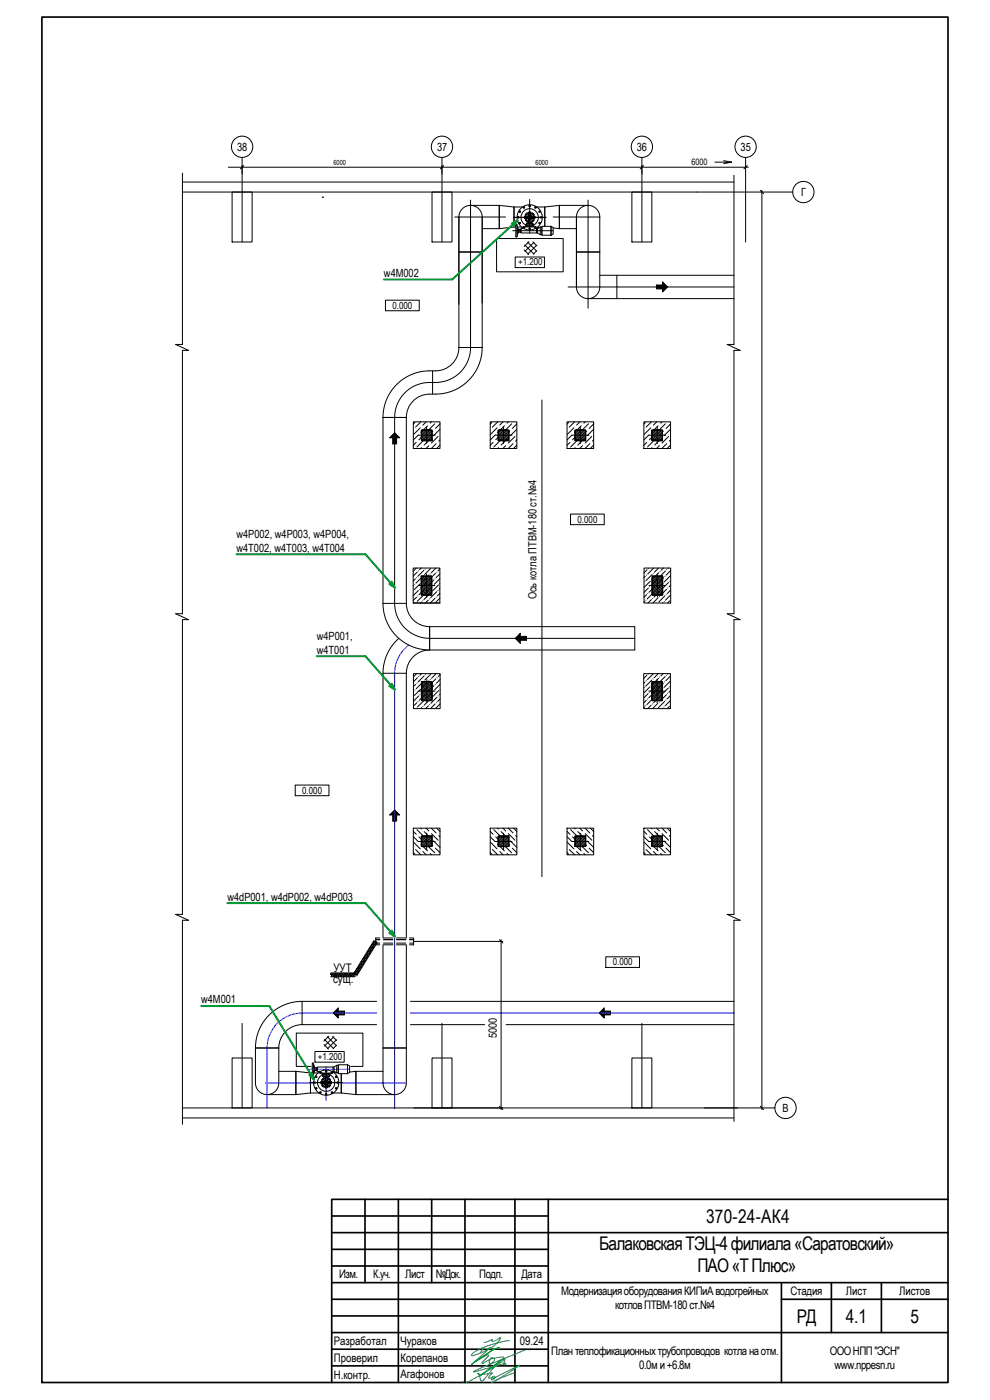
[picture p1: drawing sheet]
<svg xmlns="http://www.w3.org/2000/svg" width="297mm" height="420mm" viewBox="0 0 297 420" stroke-linecap="round" stroke-linejoin="round" font-family="sans-serif">
<g fill="none" stroke="#000" stroke-width=".5">
<path d="M12.6 5.1h271.8v409.8h-271.8zM109.5 359.9v25M119.5 359.9v55M129.5 359.9v25M139.5 359.9v55M154.5 359.9v55M164.5 359.9v55M284.4 359.9h-184.9v55M99.5 364.9h65M99.5 374.9h65M99.5 379.9h65M99.5 369.9h184.9"/>
<path d="M99.5 389.9h65M99.5 399.9h184.9M99.5 394.9h65M99.5 384.9h184.9M234.5 389.9h49.9M234.5 384.9v30M249.4 384.9v15M264.5 384.9v15M99.5 409.9h65M99.5 404.9h65"/>
</g>
<path d="M139 414.6l-.1 .3M147.6 414.9l4.9-2.8 3.4-2.4-5.5 2.8a3.8 3.8 0 0 1-2.6 1 .36 .36 0 0 1 .3-.5 .36 .36 0 0 1 .4 .5 .6 .6 0 0 1-.4 .6 .6 .6 0 0 1-.7-.3l.3-.4-1 .2a1.83 1.83 0 0 1 1-1.5h-.1a7.5 7.5 0 0 1-4.3 .1l.2-.1a1.22 1.22 0 0 1 .6 1.5 .56 .56 0 0 0 .2 .8 .56 .56 0 0 0 .8-.2l1.4-1.7a15.5 15.5 0 0 1 4.8-4.7h.2l.1 .2-3.4 2.3-6.8 4-1.7 .6M152.8 402.4a24.8 24.8 0 0 0-11 3.7l-.3 .7a14.6 14.6 0 0 0 8.4-4.7l.2-.7-2.1 1.2a.32 .32 0 0 1-.4-.2 .32 .32 0 0 1 .1-.4l-1.5 .7-1 .2M154.3 412l-3.8 1.4-3 1.5M157.5 405.2l-13.4 5.4-2.1 1.1 9.7-2.4 .1 .2-.3 .2-.4-.4 .3-.6a.46 .46 0 0 0-.1-.6 .46 .46 0 0 0-.5 0l-7 5 7.4-5.7-.6-.2-3.4 .6a.63 .63 0 0 1 1-.1 .63 .63 0 0 1-.1 1l-1.1 .6-.3-.4 .3-1-2.4 1.3v-.2l2-2.1-.2-.3-3.9 2.1 5.4-3.6 1.9-.6-1.9 .6-6.4 4.4 5.7-5.1-1.2 .4-.9-.3-1.1 1.6" fill="none" stroke="#008080" stroke-width=".3"/>
<g fill="none" stroke="#000" stroke-width=".3">
<path d="M54.7 54.6h165.5M54.7 52v51.4h-2l3.9 1.8h-1.9v79h-2l3.9 1.8h-1.9v88.4h-2l3.9 1.8h-1.9v61.2M68.5 50.2h156M69.6 57.6h6v15h-6zM72.6 47.2v25.4M73.2 49.7l-1.1 1M96.7 59.3l.2-.2 .1 .2M129.6 57.6h6v15h-6zM132.6 47.2v25.4M133.1 49.7l-1 1M158.9 59.9v10.1M189.6 57.6h6v15h-6z"/>
<path d="M192.6 47.2v25.4M193.1 49.7l-1 1M214.5 48.7h5l-2.4 .4M217.1 48.2l2.4 .5M220.2 52.6v50.8h-2l3.9 1.8h-1.9v79h-2l3.9 1.8h-1.9v88.4h-2l3.9 1.8h-1.9v60.4M223.7 47.2v25.4M224.2 49.7l-1 1M228.1 57.1l1 1M228.6 57.1v275.9M237.8 57.6h-183.1M136.4 65.1h15.3M137.7 75.6h7"/>
<path d="M141.2 61.6h8.6v7M141.2 60.1v44.2a10.7 10.7 0 0 1-12.3 10.5 10.5 10.5 0 0 0-10.5 10.5v55.8a10.6 10.6 0 0 0 10.5 10.5h61.6M144.7 68.6h5.1M149 71.6h20v10h-20zM153.8 69.2h12.2M153.9 67.5h.6v.3h-.6zM154 65.2h9.8M154.2 62.1l-4.4-.5v7M154.2 68.1l-4.4 .5M154.2 68.1h.5M154.2 62.1v5.3M154.2 67.9v.2"/>
<path d="M154.2 62.1h2.5M154.5 67.5h.2v.3h-.2zM154.6 77.1h8.8v3.2h-8.8zM154.8 67.3l.3 .2v3.5l-.2 .2-.2-.2zM155.1 68.5l.2 .5-.2 1M155.1 67.7l.5 1.1M155.3 65.1l.2-.1 .2 .3-.2 .1zM155.6 65.2h.1M155.4 68.1h1.3M155.6 68.8h.5v.9h-.5zM155.6 69.7l-.5 1.1M155.9 66.8l.3 .2-.1 .1-.4-.1z"/>
<path d="M155.9 63.3l.3 .2-.1 .2-.4-.2zM156 63.5h.1M156 67h.1M156.1 68.8h.2v1h-.2zM157 62h-.1M157 68.1h.4v.2l-.2 .1zM157 62.1h.4v.3h-.4zM157.3 62.3h.1M157.3 68.2h.1M157.2 68.6h-.9v1.3h5v-1.3M157.3 75l1.3 1.4M157.3 65h.9v.4h-.9z"/>
<path d="M157.4 65.4v.2h.9M157.4 73.5l2.8 2.7M157.7 67.5h2.4v.6h-2.4zM157.8 65.6l-.2 .4 .4 .5 .6-.2M157.9 66.1l.3 .1zM157.9 64.2l.2 .2zM157.9 67.1h2v.4h-2zM158.1 66.1h.1M158.1 64.3h.1M158 64l.6 .2M158 64l-.4 .5 .3 .4M158.3 64.9h-.9v.1"/>
<path d="M158.3 72.7l2.7 2.7M158.6 65.9v.8h.1M158.7 72.5l-1.5 1.5M158.7 61.7h.4v.3h-.4zM158.7 68.5h.4v.2h-.4zM158.7 63.6h.4v.9h-.4zM158.7 63.7h-.1v.9M158.8 65l.4 .2-.2 .2-.3-.2zM159 68.6h.1M159 61.8h.1M158.9 68.1h1.2l.9 .5v1.3M158.9 68.1h-1.2l-.8 .5"/>
<path d="M159.1 66h-.4v.8h.4M159.1 63.7h.2v.9M159.2 64.5l.3 .3M159.3 64.2l.4-.3 .5 .4M159.3 65.9v.8h-.2M159.6 64.9h.8v.1M159.7 65h.8v.4h-.8zM159.7 65.2l-.2 .5M159.7 64.3h.3zM159.7 66l.3 .3zM159.8 67.1v-.3h-.9h-.8v.3M159.9 66.1h.1"/>
<path d="M159.9 64.3h.1M159.9 72.6l1.2 1.2M160 65.6l.2 .5-.5 .5-.4-.3M160.2 64.3l-.2 .6M160.2 72.7l-2.7 2.7M160.4 65.4v.2h-.8M160.5 62.1h.3v.3h-.3zM160.5 68.1h.3v.2l-.2 .1zM160.7 68.2h.1M160.7 62.3h.1M160.8 62h.2M161 73.6l-2.7 2.7"/>
<path d="M161 75.2l-1 1.1M161.1 68.3h.6M161.1 62.1h2.3M161.3 69.9l.8 .5M161.8 63.3l.3 .2-.1 .2-.3-.2zM161.8 66.8l.3 .2-.1 .1-.3-.1zM162 67h.1M162 63.5h.1M162.1 68.1l-.8 .5h-.6M162.1 68.1h.5v2.3h-.5zM162.2 65.1l.2-.1 .1 .3h-.3zM162.4 65.2h.1"/>
<path d="M162.6 67.9h2.7v2.7h-2.7zM163.4 62.1v5.8M165.3 67.9l.7 .4v1.9l-.7 .4zM166 65.1h14M167.8 61.6v7l-1.8-.2M167.8 61.6v7h5.2M167.8 61.6h8.6M167.8 61.6l-4.4 .5M173 75.6h7M174 62.7a3.5 3.5 0 0 1 3.8-.8 3.5 3.5 0 0 1 2.2 3.2v21a3.5 3.5 0 0 1-3.5 3.5 3.5 3.5 0 0 1-3.5-3.5v-21a3.5 3.5 0 0 1 1-2.4zM176.4 60.1v32.4M115.7 90.1h10.1v3.2h-10.1z"/>
<path d="M170.5 86.1h49.7M176.4 89.6h43.8M180 82.6h40.2M185.1 82.6v7M197 85.5h1.8v-.9l1.5 1.5-1.5 1.5v-.9h-1.8zM129.8 111.3v7M137.7 104.3a7 7 0 0 1-7 7 14.2 14.2 0 0 0-15.8 14M137.7 104.3h7h-7M137.7 104.3v-39.2a3.5 3.5 0 0 1 3.5-3.5 3.5 3.5 0 0 1 3.5 3.5v39.2a14.2 14.2 0 0 1-15.8 14 7 7 0 0 0-7 7M114.9 125.3v55.8M114.9 125.3h7M118.4 129.9l1.5 1.5h-.9v1.8h-1.2v-1.8h-.9z"/>
<path d="M121.9 125.3v55.8M124 126.6h8v8h-8zM124.5 126.8l-.5 .5M124.9 132.8l-.9 .8M126.1 128.4l-2 2M126.3 126.6l-1.6 1.6M126.4 129.1h3.2v3.2h-3.2zM126.4 129.6l-.1 .2M126.4 129.1h1l-.9 .1v2.7l.9 .2h-1zM126.5 134.3l-.3 .3M126.7 129.1l-.3 .3M126.8 129.1h2.4z"/>
<path d="M126.8 132.1l2.4 .1zM127.1 132.2l-2 2M127.2 129.1l-.8 .7M127.6 129.1l-1.2 1.2M127.9 126.6l-1 1M128 128.1v5M128.1 129.1l-1.7 1.7M128.3 127.8l-1.3 1.3M128.6 129.1l-2.9 2.9M128.6 129.1h1v3h-1l1-.2v-2.6zM128.6 132.1h.1M128.7 133.8l-.9 .8"/>
<path d="M128.7 132.2l-1.4 1.4M129 129.1l-2.6 2.6M129.5 126.6l-.4 .4M129.5 129.1l-3.1 3.1M129.6 129.4l-2.9 2.9M129.6 129.9l-2.4 2.4M129.6 130.4l-1.9 1.9M129.6 130.8l-1.5 1.5M129.6 131.3l-1 1M129.6 131.8l-.5 .5M129.6 132.2l-.1 .1M129.9 129.4l-.3 .2"/>
<path d="M130.5 127.2l-1.9 1.9M130.6 130.6h-5.1l-1.5 1.4M130.9 133.2l-1.5 1.4M131.4 131l-1.9 2M132 127.2l-1.3 1.4M132 128.8l-1.9 2M132 132l-.3 .4M132 133.6l-.9 1M147.1 126.6h8v8h-8zM147.6 126.8l-.5 .5M148 132.8l-.9 .8M149.1 128.4l-1.9 2"/>
<path d="M149.4 126.6l-1.7 1.6M149.5 129.1h3.2v3.2h-3.2zM149.5 129.1h1l-1 .2v2.6l1 .2h-1zM149.5 129.6l-.1 .2M149.5 134.3l-.2 .3M149.8 129.1l-.3 .3M149.9 129.1h2.4zM149.9 132.1l2.4 .1zM150.1 132.2l-2 2M150.2 129.1l-.7 .7M150.7 129.1l-1.2 1.2M150.9 126.6l-1 1"/>
<path d="M151.1 128.1v5M151.2 129.1l-1.7 1.7M151.3 127.8l-1.2 1.3M151.6 129.1l-2.9 2.9M151.7 132.1h.1M151.7 133.8l-.8 .8M151.7 132.2l-1.4 1.4M152.1 129.1l-2.6 2.6M152.5 126.6l-.4 .4M152.5 129.1l-3 3.1M152.6 131.9l-.9 .2M152.6 129.3l-.9-.2h1v3h-1"/>
<path d="M152.7 129.4l-2.9 2.9M152.7 129.9l-2.4 2.4M152.7 130.4l-2 1.9M152.7 130.8l-1.5 1.5M152.7 131.3l-1 1M152.7 131.8l-.6 .5M152.7 132.2l-.1 .1M152.9 129.4l-.2 .2M153.5 127.2l-1.8 1.9M153.6 130.6h-5.1l-1.4 1.4M153.9 133.2l-1.4 1.4M154.5 131l-2 2"/>
<path d="M155.1 128.8l-2 2M155.1 132l-.4 .4M155.1 133.6l-1 1M155.1 127.2l-1.4 1.4M162.6 120v143.1M170.1 126.6h8v8h-8zM170.6 126.8l-.5 .5M171 132.8l-.9 .8M171.6 130.6h5.1M171.6 130.6l-1.5 1.4M172.2 128.4l-2 2M172.4 126.6l-1.6 1.6"/>
<path d="M172.5 129.1h3.2v3.2h-3.2zM172.5 129.6l-.1 .2M172.5 129.1h1l-.9 .2v2.6l.9 .2h-1zM172.6 134.3l-.3 .3M172.8 129.1l-.3 .3M173 129.1h2.3zM173 132.1l2.3 .1zM173.2 132.2l-2 2M173.3 129.1l-.8 .7M173.5 129.1v.1M173.7 129.1l-1.2 1.2M174 126.6l-1 1"/>
<path d="M174.1 128.1v5M174.2 129.1l-1.7 1.7M174.4 127.8l-1.3 1.3M174.7 129.1h1v3h-1l1-.2v-2.6zM174.7 132.1h.1M174.8 133.8l-.9 .8M174.8 132.2l-1.4 1.4M175.1 129.1l-2.6 2.6M175.6 126.6l-.4 .4M175.6 129.1l-3.1 3.1M175.7 129.4l-2.8 2.9M175.7 129.9l-2.4 2.4"/>
<path d="M175.7 130.4l-1.9 1.9M175.7 130.8l-1.4 1.5M175.7 131.3l-1 1M175.7 131.8l-.5 .5M175.7 132.2l-.1 .1M176 129.4l-.3 .2M176.6 127.2l-4.8 4.8M177 133.2l-1.5 1.4M177.6 131l-2 2M178.1 127.2l-1.3 1.4M178.1 128.8l-1.9 2M178.1 132l-.3 .4"/>
<path d="M178.1 133.6l-.9 1M193.2 126.6h8v8h-8zM193.7 126.8l-.5 .5M194.1 132.8l-.9 .8M195.3 128.4l-2 2M195.5 126.6l-1.6 1.6M195.6 129.1h3.2v3.2h-3.2zM195.6 129.1h1l-1 .2v2.6l1 .2h-1zM195.6 129.6l-.1 .2M195.6 134.3l-.2 .3M195.9 129.1l-.3 .3M196 129.1h2.4z"/>
<path d="M196 132.1l2.4 .1zM196.2 132.2l-1.9 2M196.3 129.1l-.7 .7M196.8 129.1l-1.2 1.2M197 126.6l-1 1M197.2 128.1v5M197.3 129.1l-1.7 1.7M197.4 127.8l-1.2 1.3M197.7 129.1l-2.8 2.9M197.8 129.1h1v3h-1l.9-.2v-2.7zM197.8 132.1h.1M197.8 133.8l-.8 .8"/>
<path d="M197.8 132.2l-1.4 1.4M198.2 129.1l-2.6 2.6M198.6 126.6l-.4 .4M198.6 129.1l-3 3.1M198.8 129.4l-2.9 2.9M198.8 129.9l-2.4 2.4M198.8 130.4l-2 1.9M198.8 130.8l-1.5 1.5M198.8 131.3l-1 1M198.8 131.8l-.6 .5M198.8 132.2l-.1 .1M199 129.4l-.2 .2"/>
<path d="M199.6 127.2l-1.8 1.9M199.7 130.6h-5.1l-1.4 1.4M200 133.2l-1.4 1.4M200.6 131l-2 2M201.2 128.8l-2 2M201.2 132l-.4 .4M201.2 133.6l-1 1M201.2 127.2l-1.4 1.4M171.2 154.3h10.1v3.2h-10.1zM124 170.5h8v10.5h-8zM124.1 175.7l-.1 .1M124.4 175.4h.1"/>
<path d="M124.6 173.7l-.6 .7M124.9 170.5l-.9 .9M125 173.4h.1M125 179.2l-1 1M125.2 171.7l-1.2 1.2M125.3 178.8h.1M125.5 175.7h5M125.5 171.3h.1M125.5 177.2l-1.5 1.6M125.9 176.8h.1M126.1 175.2l-1.9 1.8M126.3 173.5l-1.5 1.5"/>
<path d="M126.3 172.9h3.2v5.7h-3.2zM126.3 176.4v.1M126.3 177.9l-.6 .6M126.4 170.5l-.5 .5M126.4 173.3l.1 4.9zM126.4 174.8h.1M126.5 177.4l1.1 1.1M126.5 176.9l1.6 1.6M126.5 175.5l2.9 2.9M126.5 176.4l2 2.1M126.5 175l2.9 2.9M126.5 176l2.5 2.5"/>
<path d="M126.5 174.6l3 3M126.5 174.1l3 3M126.6 178.4l.1 .1M126.6 177.9l.5 .6M126.6 173.8l2.9 2.9M126.6 173.3l2.9 2.9M126.6 173.2l-.2 .2M126.7 173l-.2 .9v-1h3v1M126.7 173l2.8 2.7M126.7 173h2.6l.1 .9M127 172.8h.1M127 178.7l-1.8 1.8"/>
<path d="M127.2 173l2.3 2.3M127.2 171.2l-1.9 1.8M127.4 178.3h.1M127.6 176.7l-1.2 1.1M127.6 170.8h.1M127.6 173l1.9 1.8M128 172.3v6.9M128.1 173l1.4 1.3M128.1 174.6l-1.7 1.7M128.5 174.3h.1M128.6 173l.8 .8M128.7 172.6l-1.9 1.9"/>
<path d="M128.8 179.8h.1M129 178.1l-1.8 1.8M129 172.3h.1M129 173l.4 .3M129.2 170.6l-1.8 1.8M129.4 178.4l-2.7 .1M129.4 177.6v.8M129.4 173.9h.1M129.4 177.6h.1M129.5 173.2l-.7 .7M129.5 173.4v4.7zM129.5 177.6v1h-3v-1l.2 .9"/>
<path d="M129.6 176.1l-1.9 1.8M129.9 175.7h.1M130.1 174.1l-1.8 1.8M130.5 173.7h.1M130.5 179.6l-1.4 1.4M130.7 172.1l-1.2 1.1M130.8 170.5l-1.4 1.4M130.9 179.2h.1M131 171.7h.1M131 177.6l-1.8 1.8M131.4 177.2h.1M131.6 175.6l-1.8 1.8"/>
<path d="M132 175.2h.1M132 170.8l-.6 .5M132 172.2l-1.1 1.2M132 173.7l-1.7 1.7M132 176.6l-.2 .2M132 178.1l-.8 .7M132 179.6l-1.3 1.3M193.2 170.5h8v10.5h-8zM193.4 174.6h.1M193.6 173l-.4 .4M194 178.5l-.8 .7M194 172.6h.1"/>
<path d="M194.2 171l-1 .9M194.4 178.1h.1M194.5 176.5l-1.3 1.3M194.5 170.6h.1M194.7 175.7h5M194.9 176.1h.1M195.1 174.5l-1.8 1.8M195.5 179.9l-1.1 1.1M195.5 174.1h.1M195.6 172.4l-1.8 1.9M195.7 178.3l-1.5 1.5M195.7 175.3l-.4 .4"/>
<path d="M195.7 172.9h3.2v5.7h-3.2zM195.7 173.4v4.7zM195.7 175.7l2.8 2.8M195.7 177.5v.1M195.7 175.2l2.9 2.9M195.7 174.8l2.9 2.9M195.7 174.3l3 3M195.7 177.1l1.4 1.4M195.7 176.6l1.9 1.9M195.7 176.1l2.4 2.4M195.8 173.9l2.9 2.9M195.8 177.6v.1"/>
<path d="M195.8 177.6l-.1 1h3l-.1-.9M195.8 179.6h.1M195.8 178.1l.4 .4M195.8 177.7l.9 .8M195.8 173.5l2.9 2.9M195.8 173.1l2.7-.1 .2 .9M195.8 177.7l.2 .8h2.5l.1-.8M195.8 173.1v.8M195.9 173l2.8 2.9M196 177.9l-.3 .3M196 172.1h.1M196.1 170.5l-1.7 1.8"/>
<path d="M196.2 173l2.5 2.4M196.4 177.6h.1M196.6 175.9l-1.9 1.9M196.7 173l2 2M196.9 175.6h.1M197.1 173.9l-1.4 1.4M197.2 173l1.5 1.5M197.2 172.3v6.9M197.5 179.4l-1.6 1.6M197.5 173.5h.1M197.6 170.5l-1.2 1.2M197.6 173l1.1 1"/>
<path d="M197.7 171.9l-1.9 1.8M197.8 179h.1M198 171.5h.1M198 177.4l-1.8 1.8M198.1 173l.5 .5M198.4 177h.1M198.6 175.4l-1.9 1.8M198.7 173.9h.1M198.7 173.3l.1 4.9zM198.7 173.9v-1h-3l.1 1M198.8 173.7l-1.5 1.5M198.8 178.1l-.6 .6"/>
<path d="M198.8 176.6v.1M198.9 175h.1M199.1 170.5l-.7 .7M199.1 173.4l-.2 .2M199.5 178.8l-1.8 1.9M199.5 173h.1M199.7 171.3l-1.9 1.9M199.9 178.5h.1M200 176.8l-1.1 1.2M200 171h.1M200.4 176.5h.1M200.5 170.5l-.1 .1"/>
<path d="M200.6 174.8l-1.7 1.7M201 174.5h.1M201.1 172.8l-1.8 1.8M201.2 177.1l-1 1M201.2 178.6l-1.5 1.5M201.2 175.6l-.4 .5M201.2 171.2l-1.3 1.4M114.9 181.1a14 14 0 0 0 14 14M114.9 181.1h7M119.7 191.6a14 14 0 0 0-4.8 10.5M121.9 181.1a7 7 0 0 0 7 7M124.1 181h8"/>
<path d="M124.8 180.9h.1M126.4 180.7l-.2 .3M126.8 180.3h.1M128.5 180.1l-.9 .9M128.9 195.1a7 7 0 0 0-7 7M128.9 188.1v7M128.9 188.1h61.6v7h-61.6M156.1 190.1v.9h1.9v1.2h-1.9v.9l-1.5-1.5zM193.4 180.5l-.2 .2M193.8 180.1h.1M198.9 180.9l-.1 .1M199.3 180.5h.1"/>
<path d="M201 180.3l-.7 .7M114.9 202.1v79.4M114.9 202.1h7M121.9 202.1v79.4M124.1 202.2h8v10.5h-8zM124.2 207.4l-.1 .1M124.5 207.1h.1M124.7 205.4l-.6 .6M124.9 212.6h.1M125 202.2l-.9 .9M125.1 210.9l-1 1M125.1 205h.1"/>
<path d="M125.2 203.4l-1.1 1.2M125.4 210.5h.1M125.6 207.4h5M125.6 208.9l-1.5 1.5M125.6 203h.1M126 208.5h.1M126.2 206.9l-1.9 1.8M126.4 208.1l-.1 .1M126.4 209.6l-.6 .6M126.4 204.6h3.2v5.7h-3.2zM126.4 205.1l-1.5 1.6M126.5 202.2l-.5 .4"/>
<path d="M126.5 205l.1 4.8zM126.5 212.4l-.3 .3M126.5 206.5h.1M126.6 207.2l2.9 2.9M126.6 206.7l2.9 2.9M126.6 206.3l3 3M126.6 209.1l1.1 1.1M126.6 205.8l3 3M126.6 208.6l1.6 1.6M126.6 208.1l2 2.1M126.6 207.7l2.5 2.5M126.7 205.5l-.1-.9h3v1"/>
<path d="M126.7 210.1l.1 .1M126.7 209.6l.5 .6M126.7 205.4l2.9 2.9M126.7 205l2.9 2.9M126.7 204.9l-.2 .2M126.8 204.6l-.1 .9M126.8 204.6l2.8 2.8M126.8 204.6h2.5l.2 .9M126.9 212h.1M127.1 210.4l-1.9 1.8M127.1 204.5h.1M127.3 204.6l2.3 2.3"/>
<path d="M127.3 202.8l-1.9 1.9M127.4 210h.1M127.6 208.3l-1.1 1.2M127.6 202.5h.1M127.7 204.6l1.9 1.9M128 208h.1M128.1 203.9v7M128.2 204.6l1.4 1.4M128.2 206.3l-1.7 1.7M128.5 211.8l-.8 .9M128.5 206h.1M128.6 204.6l.9 .8"/>
<path d="M128.7 204.3l-1.8 1.8M128.9 211.5h.1M129.1 204.6l.4 .4M129.1 209.8l-1.8 1.8M129.1 203.9h.1M129.3 202.3l-1.9 1.8M129.5 205.5v.1M129.5 210.1l-2.7 .1M129.5 209.3v.8M129.5 209.3h.1M129.5 205.6h.1M129.6 204.9l-.7 .7"/>
<path d="M129.6 205.1v4.7zM129.6 209.3v1h-3v-1l.1 .8M129.6 207.8l-1.8 1.8M129.6 207.8h.1M130.2 205.8l-1.8 1.8M130.6 205.4h.1M130.6 211.3l-1.4 1.4M130.7 203.8l-1.1 1.1M130.9 202.2l-1.4 1.4M130.9 210.9h.1M131.1 203.4h.1M131.1 209.3l-1.8 1.8"/>
<path d="M131.5 208.9h.1M131.7 207.2l-1.9 1.9M132 206.9h.1M132.1 202.4l-.6 .6M132.1 203.9l-1.2 1.1M132.1 205.4l-1.7 1.7M132.1 208.3l-.3 .2M132.1 209.8l-.8 .7M132.1 211.2l-1.4 1.4M193.1 202.2h8v10.5h-8zM193.4 212.2l-.3 .2M193.4 206.3h.1"/>
<path d="M193.5 204.7l-.4 .4M193.7 211.8h.1M193.9 210.2l-.8 .7M193.9 204.3h.1M194.1 202.6l-1 1M194.3 209.8h.1M194.5 208.2l-1.4 1.3M194.5 202.3h.1M194.7 207.4h4.9M194.8 207.8h.1M195 206.1l-1.8 1.9M195.4 211.6l-1.1 1.1"/>
<path d="M195.4 205.8h.1M195.6 204.1l-1.9 1.9M195.6 204.6h3.2v5.7h-3.2zM195.6 210l-1.5 1.5M195.6 207l-.4 .4M195.6 205.1v4.7zM195.6 207.4l2.9 2.8M195.6 209.2l.1 .1M195.6 206.9l2.9 2.9M195.6 206.4l2.9 2.9M195.6 206l3 3M195.6 208.8l1.5 1.4"/>
<path d="M195.6 208.3l1.9 1.9M195.6 207.8l2.4 2.4M195.7 209.3h.1M195.7 205.6l.2-1 2.6 .1 .1 .9M195.7 209.3l-.1 1h3l-.1-1M195.7 205.6l2.9 2.9M195.7 209.3l.2 .9h2.5l.1-.9M195.7 211.3h.1M195.7 209.8l.5 .4M195.7 209.3l.9 .9M195.7 205.2l2.9 2.8M195.8 204.7l2.8 2.9"/>
<path d="M195.9 209.6l-.3 .3M195.9 203.8h.1M196 202.2l-1.7 1.7M196.2 204.6l2.4 2.5M196.3 209.3h.1M196.5 207.6l-1.9 1.8M196.6 204.6l2 2.1M196.8 207.2v.1M197 205.6l-1.4 1.4M197.1 204.6l1.5 1.6M197.1 203.9v7M197.4 211.1l-1.6 1.6"/>
<path d="M197.4 205.2h.1M197.5 202.2l-1.2 1.2M197.5 204.6l1.1 1.1M197.6 203.6l-1.9 1.8M197.8 210.7h.1M197.9 203.2h.1M197.9 209.1l-1.8 1.8M198 204.6l.5 .5M198.3 208.7h.1M198.5 207.1l-1.8 1.8M198.6 205.6h.1M198.6 205l.1 4.8z"/>
<path d="M198.6 205.6v-1h-3l.1 1M198.7 205.4l-1.5 1.5M198.7 209.8l-.6 .6M198.7 208.3h.1M198.9 212.6l-.2 .1M198.9 206.7h.1M199 202.2l-.7 .6M199 205l-.2 .3M199.2 212.2h.1M199.4 210.5l-1.8 1.9M199.4 204.7h.1M199.6 203l-1.8 1.9"/>
<path d="M199.8 210.2h.1M200 208.5l-1.2 1.2M200 202.6h.1M200.3 208.2h.1M200.4 202.2l-.1 .1M200.5 206.5l-1.7 1.7M200.9 212l-.7 .7M200.9 206.1h.1M201 204.5l-1.8 1.8M201.1 210.2l-1.5 1.6M201.1 208.8l-1 1M201.1 207.3l-.4 .5"/>
<path d="M201.1 202.9l-1.3 1.4M88.6 235.6h10.1v3.2h-10.1zM116.9 244.6l1.5-1.5 1.5 1.5h-.9v1.8h-1.2v-1.8zM124 255.9l.5 .4M124 251.1l1.5 1.5 5.1-.1M124 249.5l.9 .9M124 248.5h8v8h-8zM124.1 252.8l2 2M124.7 255l1.6 1.5M125.1 249l2 2M125.7 251.2l.7 .7M126.2 248.5l.3 .3"/>
<path d="M126.3 253.4l.1 .1M126.4 250.8h3.2v3.2h-3.2zM126.4 251h1l-.9 .3v2.6l.9 .1h-1zM126.8 250.8l-.4 .5M126.8 254l2.4 .1zM126.8 251h2.4zM126.9 255.5l1 1M127 254.1l1.3 1.3M127.3 249.6l1.4 1.4M127.3 250.8l-.9 .9M127.8 250.8l-1.4 1.4M127.8 248.5l.9 .9"/>
<path d="M128 250.1v4.9M128.2 250.8l-1.8 1.9M128.6 254.1l1.9 1.8M128.6 251v.1M128.6 251h1v3h-1l1-.2v-2.5zM128.7 250.8l-2.3 2.3M129.1 256.1l.4 .4M129.2 250.8l-2.8 2.8M129.4 248.5l1.5 1.5M129.5 250.2l1.9 2M129.6 250.8l-3.2 3.2M129.6 251.3l-2.7 2.7"/>
<path d="M129.6 251.8l-2.2 2.2M129.6 252.2l-1.8 1.8M129.6 252.7l-1.3 1.3M129.6 253.2l-.8 .8M129.6 253.6l-.4 .4M129.6 253.5l.3 .3M130.1 252.4l1.9 1.9M130.7 254.6l1.3 1.3M131.1 248.6l.9 1M131.7 250.8l.3 .3M147.1 251.1l1.4 1.4h5.1M147.1 255.9l.5 .4"/>
<path d="M147.1 248.5h8v8h-8zM147.1 249.5l.9 .9M147.2 252.8l1.9 2M147.7 255l1.7 1.5M148.1 249l2 2M148.7 251.2l.8 .7M149.3 248.5l.2 .3M149.4 253.4l.1 .1M149.5 250.8h3.2v3.2h-3.2zM149.5 251h1l-1 .3v2.5l1 .2h-1zM149.9 250.8l-.4 .5M149.9 254l2.4 .1z"/>
<path d="M149.9 251h2.4zM149.9 255.5l1 1M150.1 254.1l1.2 1.3M150.3 249.6l1.4 1.4M150.4 250.8l-.9 .9M150.8 250.8l-1.3 1.4M150.9 248.5l.8 .9M151.1 250.1v4.9M151.3 250.8l-1.8 1.9M151.7 251.1l.9 .2-2.7 2.7M151.7 251v.1M151.7 254.1l1.8 1.8"/>
<path d="M151.7 251h1v3h-1l.9-.2M151.8 250.8l-2.3 2.3M152.1 256.1l.4 .4M152.2 250.8l-2.7 2.8M152.5 248.5l1.4 1.5M152.5 250.2l2 2M152.7 250.8l-3.2 3.2M152.7 251.8l-2.3 2.2M152.7 252.2l-1.8 1.8M152.7 252.7l-1.4 1.3M152.7 253.2l-.9 .8M152.7 253.6l-.4 .4"/>
<path d="M152.7 253.5l.2 .3M153.1 252.4l2 1.9M153.7 254.6l1.4 1.3M154.1 248.6l1 1M154.7 250.8l.4 .3M170.1 251.1l1.5 1.5M170.1 255.9l.5 .4M170.1 249.5l.9 .9M170.1 248.5h8v8h-8zM170.2 252.8l2 2M170.8 255l1.6 1.5M171.2 249l2 2"/>
<path d="M171.6 252.5h5.1M171.8 251.2l.7 .7M172.3 248.5l.3 .3M172.4 253.4l.1 .1M172.5 250.8h3.2v3.2h-3.2zM172.5 254h1M173 250.8l-.5 .5M173 254l2.3 .1zM173 251h2.3zM173 255.5l1 1M173.1 254.1l1.3 1.3M173.4 249.6l1.4 1.4"/>
<path d="M173.4 250.8l-.9 .9M173.5 254l-.9-.2v-2.5l.9-.3h-1v3M173.9 250.8l-1.4 1.4M173.9 248.5l.9 .9M174.1 250.1v4.9M174.3 250.8l-1.8 1.9M174.7 254.1l1.9 1.8M174.7 251v.1M174.7 251h1v3h-1l1-.2v-2.5zM174.8 250.8l-2.3 2.3M175.2 256.1l.4 .4M175.3 250.8l-2.8 2.8"/>
<path d="M175.5 248.5l1.5 1.5M175.6 250.2l2 2M175.7 250.8l-3.2 3.2M175.7 251.3l-2.7 2.7M175.7 251.8l-2.2 2.2M175.7 252.2l-1.8 1.8M175.7 252.7l-1.3 1.3M175.7 253.2l-.8 .8M175.7 253.6l-.4 .4M175.7 253.5l.3 .3M176.2 252.4l1.9 1.9M176.8 254.6l1.3 1.3"/>
<path d="M177.2 248.6l.9 1M177.8 250.8l.3 .3M193.2 249.5l.9 .9M193.2 248.5h8v8h-8zM193.2 251.1l1.4 1.4h5.1M193.2 255.9l.5 .4M193.3 252.8l2 2M193.9 255l1.6 1.5M194.3 249l1.9 2M194.9 251.2l.7 .7M195.4 248.5l.2 .3M195.5 253.4l.1 .1"/>
<path d="M195.6 250.8h3.2v3.2h-3.2zM195.6 251h1l-1 .3v2.5l1 .2h-1zM196 250.8l-.4 .5M196 254l2.4 .1zM196 251h2.4zM196 255.5l1 1M196.2 254.1l1.2 1.3M196.4 249.6l1.4 1.4M196.5 250.8l-.9 .9M196.9 250.8l-1.3 1.4M197 248.5l.8 .9M197.2 250.1v4.9"/>
<path d="M197.4 250.8l-1.8 1.9M197.8 254.1l1.8 1.8M197.8 251v.1M197.8 251h1v3h-1l.9-.1v-2.6zM197.9 250.8l-2.3 2.3M198.2 256.1l.4 .4M198.3 250.8l-2.7 2.8M198.6 248.5l1.4 1.5M198.6 250.2l2 2M198.8 250.8l-3.2 3.2M198.8 251.3l-2.7 2.7M198.8 251.8l-2.3 2.2"/>
<path d="M198.8 252.2l-1.8 1.8M198.8 252.7l-1.3 1.3M198.8 253.2l-.9 .8M198.8 253.6l-.4 .4M198.8 253.5l.2 .3M199.2 252.4l2 1.9M199.8 254.6l1.4 1.3M200.2 248.6l1 1M200.8 250.8l.4 .3M99.2 292.1l.1 .3M99.3 292.4l-.1 .1M99.3 292.4h.1"/>
<path d="M99.3 292.4l.2 .4M99.5 292.8l-.3 .4M99.6 292.8h.1M99.8 292.4a.26 .26 0 0 0-.3-.4 .26 .26 0 0 0-.2 .4M99.8 292.4h.1M99.8 292.4l-.2 .4M100.1 292.8h.1M100.3 292.4a.25 .25 0 0 0-.3-.4 .25 .25 0 0 0-.2 .4l.2 .4a.25 .25 0 0 1-.2 .4 .25 .25 0 0 1-.2-.4M100.3 292.4l-.2 .4M100.3 292.4h.1M100.3 292.4l.2 .4a.25 .25 0 0 1-.2 .4 .25 .25 0 0 1-.2-.4M100.6 292.8a.25 .25 0 0 0 .2 .4 .25 .25 0 0 0 .2-.4"/>
<path d="M100.6 292.8h.1M100.8 292.4v-.1a.25 .25 0 0 0-.3-.3 .25 .25 0 0 0-.2 .4M100.8 292.4l-.2 .4M100.8 292.4h.1M101.1 292.8h.1M101.3 292.4a.25 .25 0 0 0-.3-.4 .25 .25 0 0 0-.2 .4l.2 .4M101.3 292.4l-.2 .4M101.3 292.4h.1M101.6 292.8h.1M101.8 292.4l-.2 .4M101.8 292.4a.26 .26 0 0 0-.3-.4 .26 .26 0 0 0-.2 .4l.2 .4a.24 .24 0 0 1-.2 .4 .24 .24 0 0 1-.2-.4M101.8 292.4h.1"/>
<path d="M101.8 292.4l.2 .4a.25 .25 0 0 1-.2 .4 .25 .25 0 0 1-.2-.4M102.1 292.8a.24 .24 0 0 0 .2 .4 .24 .24 0 0 0 .2-.4M102.1 292.8h.1M102.3 292.4a.26 .26 0 0 0-.3-.4 .26 .26 0 0 0-.2 .4M102.3 292.4l-.2 .4M102.3 292.4h.1M102.3 292.4l.2 .4M102.6 292.8h.1M102.8 292.4a.25 .25 0 0 0-.3-.4 .25 .25 0 0 0-.2 .4M102.8 292.4l-.2 .4M102.8 292.4h.1M103.1 292.8h.1"/>
<path d="M103.3 292.4v-.1a.25 .25 0 0 0-.3-.3 .25 .25 0 0 0-.2 .4l.2 .4a.25 .25 0 0 1-.2 .4 .25 .25 0 0 1-.2-.4M103.3 292.4l-.2 .4M103.3 292.4h.1M103.3 292.4l.2 .4a.25 .25 0 0 1-.2 .4 .25 .25 0 0 1-.2-.4M103.6 292.8l.1 .4 .3-.4M103.6 292.8h.1M103.8 292.4a.25 .25 0 0 0-.3-.4 .25 .25 0 0 0-.2 .4M103.8 292.4l-.2 .4M103.8 292.4h.1M104.1 292.8h.1M104.3 292.4a.26 .26 0 0 0-.3-.4 .26 .26 0 0 0-.2 .4l.2 .4M104.3 292.4l-.2 .4"/>
<path d="M104.3 292.4h.1M104.6 292.8a.24 .24 0 0 0 .2 .4 .24 .24 0 0 0 .2-.4M104.6 292.8h.1M104.8 292.4l-.2-.4-.3 .2 .2 .6a.25 .25 0 0 1-.2 .4 .25 .25 0 0 1-.2-.4M104.8 292.4l-.2 .4M104.8 292.4h.1M104.8 292.4l.2 .4M105.1 292.8a.25 .25 0 0 0 .2 .4 .25 .25 0 0 0 .2-.4M105.1 292.8h.1M105.3 292.4a.25 .25 0 0 0-.3-.4 .25 .25 0 0 0-.2 .4M105.3 292.4l-.2 .4M105.3 292.4h.1"/>
<path d="M105.6 292.8h.1M105.8 292.4l-.2 .4M105.8 292.4v-.1a.25 .25 0 0 0-.3-.3 .25 .25 0 0 0-.2 .4l.2 .4M105.8 292.4h.1M106.1 292.8h.1M106.1 292.3l.3 .1M106.3 292.4a.26 .26 0 0 0-.3-.4 .26 .26 0 0 0-.2 .4l.2 .4a.25 .25 0 0 1-.2 .4 .25 .25 0 0 1-.2-.4M106.3 292.4l-.2 .4M106.3 292.4h.1M106.3 292.4l.2 .6-.3 .2-.1-.4M106.4 292.4h.1M106.4 292.4v.1"/>
<path d="M106.4 292.4l.5 .1M106.5 292l-.2 .4M106.6 292a.25 .25 0 0 0-.4 0 .25 .25 0 0 0 .2 .4M106.6 292l.3 .4M106.6 292h.1M106.9 292.5l.1 .4M106.9 291.6a.25 .25 0 0 0-.4 0 .25 .25 0 0 0 .1 .4h.6M106.9 291.6l.3 .4M106.9 291.6h.1M106.9 292.4h.1M106.9 291.5l.5 .1a.25 .25 0 0 1 .2 .4 .25 .25 0 0 1-.4 0M107.1 291.1a.25 .25 0 0 0-.4 0 .25 .25 0 0 0 .2 .4"/>
<path d="M107.1 291.1l.3 .5M107.1 291.1v.1M107.2 292a.25 .25 0 0 1 .1 .4 .25 .25 0 0 1-.4 0M107.2 292h.1M107.4 290.7a.24 .24 0 0 0-.4 0 .24 .24 0 0 0 .2 .4l.5 .1a.25 .25 0 0 1 .2 .4 .25 .25 0 0 1-.5 0M107.4 290.7l.3 .4M107.4 290.7h.1M107.4 291.6h.1M107.7 290.3a.25 .25 0 0 0-.4-.1 .25 .25 0 0 0 0 .4l.6 .2M107.7 290.3l.3 .4M107.7 290.3h.1M107.7 291.1v.1"/>
<path d="M107.9 289.9a.25 .25 0 0 0-.4 0 .25 .25 0 0 0 .2 .4h.5M107.9 289.9l.3 .4M107.9 290.8a.25 .25 0 0 1 .2 .3 .25 .25 0 0 1-.4 0M107.9 289.8l.6 .1M108 290.7h.1M108.2 289.4a.25 .25 0 0 0-.4 .1 .25 .25 0 0 0 .1 .3M108.2 289.4l.3 .5M108.2 289.4v.1M108.2 290.3l.2 .4h-.4M108.2 290.3h.1M108.5 289l-.2-.1a.25 .25 0 0 0-.3 .2 .25 .25 0 0 0 .2 .3l.5 .1M108.5 289l.3 .5"/>
<path d="M108.5 289h.1M108.5 289.9a.25 .25 0 0 1 .1 .4 .25 .25 0 0 1-.4 0M108.5 289l.5 .1a.25 .25 0 0 1 .2 .3 .25 .25 0 0 1-.4 .1M108.5 289.9h.1M108.7 288.6a.25 .25 0 0 0-.4 0 .25 .25 0 0 0 .2 .4M108.7 288.6l.3 .4M108.7 288.6h.1M108.7 289.5l.2 .3-.4 .1M108.8 289.5h.1M109 288.2a.25 .25 0 0 0-.4 0 .25 .25 0 0 0 .1 .3l.6 .1M109 288.2l.3 .4M109 288.2h.1"/>
<path d="M109 289h.1M109.2 287.7a.25 .25 0 0 0-.4 0 .25 .25 0 0 0 .2 .4l.5 .1M109.2 287.7l.3 .5M109.2 287.7v.1M109.3 288.6a.25 .25 0 0 1 .1 .4 .25 .25 0 0 1-.4 0M109.3 288.6h.1M109.5 287.3a.24 .24 0 0 0-.4 0 .24 .24 0 0 0 .2 .4l.5 .1a.25 .25 0 0 1 .2 .4 .25 .25 0 0 1-.5 0M109.5 287.3l.3 .4M109.5 287.3h.1M109.5 288.2a.25 .25 0 0 1 .2 .4 .25 .25 0 0 1-.4 0M109.5 287.3l.5 .1M109.5 288.2h.1"/>
<path d="M109.8 286.9a.25 .25 0 0 0-.4 0 .25 .25 0 0 0 .1 .4M109.8 286.9l.3 .4M109.8 286.9h.1M109.8 287.7v.1M110 286.5a.25 .25 0 0 0-.4 0 .25 .25 0 0 0 .2 .4h.5a.25 .25 0 0 1 .2 .4 .25 .25 0 0 1-.4 0M110 286.5l.3 .4M110 286.5h.1M110 287.4a.25 .25 0 0 1 .2 .3 .25 .25 0 0 1-.4 0M110 286.4l.8 .3-.2 .3-.3-.1M110.1 287.3h.1M110.3 286a.25 .25 0 0 0-.4 0 .25 .25 0 0 0 .1 .4M110.3 286l.3 .5"/>
<path d="M110.3 286v.1M110.3 286.9h.1M110.6 285.6l-.3-.1-.2 .3 .7 .3M110.6 285.6h.1M110.6 285.6l.2 .5M110.6 286.5h.1M110.8 285.2a.25 .25 0 0 0-.4 0 .25 .25 0 0 0 .2 .4h.5M110.8 285.2l.3 .4M110.8 285.2h.1M110.8 286.1a.25 .25 0 0 1 .2 .3 .25 .25 0 0 1-.4 .1M111.1 285.6a.25 .25 0 0 1 .2 .4 .25 .25 0 0 1-.4 .1M111.1 284.8a.25 .25 0 0 0-.4 0 .25 .25 0 0 0 .1 .4h.6"/>
<path d="M111.1 284.8l.3 .4M111.1 284.8h.1M111.1 284.7l.5 .1M111.1 285.6h.1M111.3 284.3l-.4 .1 .2 .3M111.3 284.3l.3 .5M111.3 284.3v.1M111.4 285.2a.25 .25 0 0 1 .1 .4 .25 .25 0 0 1-.4 0M111.4 285.2h.1M111.6 283.9a.24 .24 0 0 0-.4 0 .24 .24 0 0 0 .2 .4l.5 .1M111.6 283.9l.3 .4M111.6 283.9h.1"/>
<path d="M111.6 284.8a.25 .25 0 0 1 .2 .4 .25 .25 0 0 1-.4 0M111.6 284.8h.1M111.9 283.5l-.2-.1a.25 .25 0 0 0-.3 .2 .25 .25 0 0 0 .2 .3l.5 .1a.25 .25 0 0 1 .2 .3 .25 .25 0 0 1-.4 0M111.9 283.5l.3 .4M111.9 283.5h.1M111.9 284.4l.1 .4h-.4M111.9 284.3v.1M112.1 283.1a.25 .25 0 0 0-.4 0 .25 .25 0 0 0 .2 .3l.5 .1a.25 .25 0 0 1 .2 .4 .25 .25 0 0 1-.4 0M112.1 283.1l.3 .4M112.1 283.1h.1M112.2 283.9h.1M112.2 282.2l.2 .4 .5 .1a.25 .25 0 0 1 .2 .4 .25 .25 0 0 1-.4 0"/>
<path d="M112.4 282.6a.25 .25 0 0 0-.4 0 .25 .25 0 0 0 .1 .4l.6 .1M112.4 282.6l.3 .5M112.4 282.6v.1M112.4 283.5h.1M112.7 283.1a.25 .25 0 0 1 .1 .4 .25 .25 0 0 1-.4 0M112.7 283.1h.1M112.7 282h1.3M112.7 283h1.3M114 281.5h-1.3v2h1.3M114.9 283.5v41.5a3.5 3.5 0 0 0 3.5 3.5 3.5 3.5 0 0 0 3.5-3.5v-41.5M115 282h2.9M115 283.5h2.9"/>
<path d="M115 283h2.9M115 281.5h2.9M119 282h2.8M119 283.5h2.8M119 283h2.8M119 281.5h2.8M122.9 282h1.2M122.9 283h1.2M122.9 281.5h1.2v2h-1.2M124.2 282.5h26.7M149.9 282l1 1M150.3 282v51"/>
<path d="M181.8 287.1h10.1v3.2h-10.1zM69.6 317.5h6v15h-6zM72.6 307.1v25.4M76.6 314.5h7.1v10.5a3.5 3.5 0 0 1-3.6 3.5 3.5 3.5 0 0 1-3.5-3.5zM90.6 307.5a7 7 0 0 0-6.9 7h-7.1M90.6 300.5a14 14 0 0 0-14 14M90.6 300.5h22.4M90.6 300.5v7M90.6 307.5h22.4M93.7 319l.3 .2v3.5l-.1 .1-.2-.1zM94.1 319.3l.4 1.1M94.5 315.6h8.8v3.2h-8.8z"/>
<path d="M97.2 313.5l1.4 1.3M97.4 312l2.7 2.7M98.2 311.1l2.7 2.7M98.6 311l-1.4 1.4M99.8 311l1.2 1.3M100.1 311.2l-2.7 2.7M100.9 313.7l-1 1M100.9 312.1l-2.6 2.6M101 319.7h.5v2.3h-.5zM101 319.7l-.8 .5M101.5 302.5v.9h1.9v1.2h-1.9v.9l-1.5-1.5zM101.5 319.6h2.8v2.6h-2.8z"/>
<path d="M104.3 319.6l.6 .3v2l-.6 .3zM114.9 314.5h7M123.1 300.5h97.1M123.1 307.5h22.3M129.6 317.5h6v15h-6zM132.6 307.1v25.4M151.8 307.5h68.4M179.8 304l1.5-1.5v.9h1.8v1.2h-1.8v.9zM189.6 317.5h6v15h-6zM192.6 307.1v25.4M54.7 332.5h177.8M54.7 335.5h165.5"/>
<path d="M83.7 321.5h5.1M88.8 321.5v7h-8.7M88.8 321.5v7l4.4-.5M88.8 321.5l4.4 .5M92.9 322.3h.5v.3h-.5zM93 324.9h9.8M93.2 322h.4M93.2 322.7v5.3M93.2 328h2.5M93.2 322v.2M93.4 322.4h.3v.2h-.3zM94 320.1l.3 .5-.3 1"/>
<path d="M94.2 324.8h.4v.2h-.4zM94.4 322h1M94.5 324.9h.1M94.5 320.4h.5v.9h-.5zM94.5 321.3l-.4 1.2M94.8 326.4h.2v.4h-.2zM94.8 323l.3 .2-.1 .2h-.2zM95 323.2h.1M95 320.4h.2v1h-.2zM95.8 321.5l.9 .6h1.2M95.8 328.1l.1 .1M95.9 327.8h.4v.2l-.2 .1z"/>
<path d="M95.9 321.8h.4v.3h-.4zM96.2 327.9h.1M96.2 321.9h.1M96.1 321.5h-.9v-1.3h5v1.3M96.2 324.7h.9v.4h-.9zM96.4 325.1v.2h.8M96.7 322.1h2.4v.5h-2.4zM96.8 325.8l.3 .1zM96.8 323.9l.2 .2zM96.8 325.3l-.2 .5 .5 .4 .4-.2M96.9 322.6h1.9v.5h-1.9zM97 324h.1"/>
<path d="M97 325.8h.1M97 323.1v.2h1.7v-.2M97.2 324.5h-.8v.2M97.5 323.9l-.6-.2-.4 .4 .3 .4M97.5 325.5v.9h.2M97.7 321.4h.3v.2h-.3zM97.7 328.2h.3v.2l-.1 .1zM97.7 325.6h.3v.9h-.3zM97.7 323.4h-.2v.9M97.7 324.7l.4 .2-.1 .2-.4-.2zM97.9 321.5h.1M97.9 328.3h.1"/>
<path d="M98 323.4h.2v.9M98 323.3h-.3v.9h.3M98.2 323.8l.4-.2 .5 .4-.2 .5M98.2 325.5v.9h-.2M98.4 325.4l-.3 .2M98.5 324.5l.1 .4M98.5 324.5h.9v.2M98.6 324.7h.9v.4h-.9zM98.6 324h.3zM98.7 325.7l.2 .2zM98.8 325.8h.1M98.8 324h.1"/>
<path d="M98.9 325.2l.3 .5-.4 .5-.6-.3M99.4 325.1v.2h-.9M99.4 321.8h.4v.3h-.4zM99.7 321.9h.1M99.7 327.9h.1M99.6 327.7l-.2 .3 .2 .1 .2-.3-.2-.1M99.6 321.5h.6l.8 .5M99.9 328.1l-.1 .1M99.9 320.2v1.3l-.8 .6h-1.2M100 321.8h.7M100 328h2.4M100.7 326.4l.3 .2-.1 .2h-.2z"/>
<path d="M100.7 323l.3 .2-.1 .2h-.2zM100.9 323.2h.1M101.1 324.8h.4v.2l-.2 .1zM101.4 324.9h.1M102.4 322.2v5.8M102.4 328l4.4 .5M104.9 321.7l1.9-.2v7M105.3 320h3.6v-10h-20v10h4.5M106.8 328.5h11.6M114.9 321.5h-8.1v7M149.9 332l1 1M228.1 332l1 1"/>
<circle cx="72.6" cy="44.1" r="3.2"/>
<circle cx="132.6" cy="44.1" r="3.2"/>
<circle cx="192.6" cy="44.1" r="3.2"/>
<circle cx="223.7" cy="44.1" r="3.2"/>
<circle cx="241" cy="57.6" r="3.2"/>
<circle cx="158.9" cy="65.2" r="2.6"/>
<circle cx="158.9" cy="65.2" r=".61"/>
<circle cx="158.9" cy="65.2" r=".57"/>
<circle cx="158.9" cy="65.2" r=".48"/>
<circle cx="158.9" cy="65.2" r=".73"/>
<circle cx="158.9" cy="65.2" r="3.8"/>
<circle cx="94.9" cy="326.6" r=".07"/>
<circle cx="97.9" cy="324.9" r=".57"/>
<circle cx="97.9" cy="324.9" r=".74"/>
<circle cx="97.9" cy="324.9" r="2.6"/>
<circle cx="97.9" cy="324.9" r="3.8"/>
<circle cx="97.9" cy="324.9" r=".62"/>
<circle cx="97.9" cy="324.9" r=".47"/>
<circle cx="100.8" cy="326.6" r=".07"/>
<circle cx="235.7" cy="332.5" r="3.2"/>
</g>
<g fill="#000">
<path d="M197 85.5h1.8v-.9l1.5 1.5-1.5 1.5v-.9h-1.8z" fill-rule="evenodd"/>
<path d="M118.4 129.9l1.5 1.5h-.9v1.8h-1.2v-1.8h-.9z" fill-rule="evenodd"/>
<path d="M156.1 190.1v.9h1.9v1.2h-1.9v.9l-1.5-1.5z" fill-rule="evenodd"/>
<path d="M118.4 243.1l1.5 1.5h-.9v1.8h-1.2v-1.8h-.9z" fill-rule="evenodd"/>
<path d="M101.5 302.5v.9h1.9v1.2h-1.9v.9l-1.5-1.5z" fill-rule="evenodd"/>
<path d="M181.3 302.5v.9h1.8v1.2h-1.8v.9l-1.5-1.5z" fill-rule="evenodd"/>
</g>
<path d="M122.7 193.6a10.6 10.6 0 0 0-4.3 8.5v130.7M113 304h-22.4a10.5 10.5 0 0 0-10.5 10.5v18M123.1 304h97.1M79.7 325h13.9M92.8 320.9h12.1M93 324.9h9.8M97.9 320.1v10.2M102.4 325h19.5" fill="none" stroke="#00f" stroke-width=".3"/>
<g fill="none" stroke="#029e21" stroke-width=".6">
<path d="M155.3 66.2l-19.6 17.7h-20.5M155.3 66.2l-1.1 1.6M155.3 66.2l-1.8 .9M71 166.3h38.6l8.8 10M116.8 175.2l1.6 1.1M117.6 174.6l.8 1.7M95.1 196.9h14.5l8.8 10M116.8 205.9l1.6 1M117.6 205.2l.8 1.7M68.2 271h41.4l8.8 10M116.8 280l1.6 1M117.6 279.3l.8 1.7"/>
<path d="M60.4 301.9h20.4l13.4 22.1M92.8 322.6l1.4 1.4M93.7 322.1l.5 1.9"/>
</g>
<g font-size="5.7">
<text x="211.9" y="366.9">370-24-АК4</text>
<text x="179.8" y="375.2">БалаковскаяТЭЦ-4филиала«Саратовский»</text>
<text x="209.2" y="381.8">ПАО«ТПлюс»</text>
<text x="239.1" y="396.9">РД</text>
<text x="253.8" y="396.9">4.1</text>
<text x="273.2" y="396.9">5</text>
</g>
<g font-size="3.6">
<text x="100" y="291.8">УУТ</text>
<text x="99.9" y="295.1">сущ.</text>
</g>
<g font-size="3.5">
<text x="101.8" y="383.6">Изм.</text>
<text x="112" y="383.6">К.уч.</text>
<text x="121.6" y="383.6">Лист</text>
<text x="130.8" y="383.6">№Док.</text>
<text x="143.8" y="383.6">Подп.</text>
<text x="156.4" y="383.6">Дата</text>
<text x="168.4" y="388.7">МодернизацияоборудованияКИПиАводогрейных</text>
<text x="237.2" y="388.7">Стадия</text>
<text x="253.8" y="388.7">Лист</text>
<text x="269.8" y="388.7">Листов</text>
<text x="184.5" y="392.8">котловПТВМ-180ст.№4</text>
<text x="100.1" y="403.7">Разработал</text>
<text x="120.1" y="403.6">Чураков</text>
<text x="156" y="403.8">09.24</text>
<text x="165.4" y="406.6">Плантеплофикационныхтрубопроводов котланаотм.</text>
<text x="249" y="406.6">ОООНПП&quot;ЭСН&quot;</text>
<text x="100.1" y="408.6">Проверил</text>
<text x="100.1" y="413.9">Н.контр.</text>
<text x="120.1" y="413.6">Агафонов</text>
<text x="120.1" y="408.8">Корепанов</text>
<text x="191.8" y="410.7">0.0ми+6.8м</text>
<text x="250.4" y="410.7">www.nppesn.ru</text>
</g>
<g font-size="3.4">
<text x="71.1" y="45.2">38</text>
<text x="131.1" y="45.2">37</text>
<text x="191.1" y="45.2">36</text>
<text x="222.2" y="45.2">35</text>
<text x="240.3" y="58.8">Г</text>
<text x="115.2" y="83.1">w4M002</text>
<text x="71" y="161.6">w4P002, w4P003, w4P004,</text>
<text x="71" y="165.5">w4T002, w4T003, w4T004</text>
<text x="160.9" y="179.9" transform="rotate(-90 160.9 179.9)">Ось котла ПТВМ-180 ст.№4</text>
<text x="95" y="192.2">w4P001,</text>
<text x="95" y="196.2">w4T001</text>
<text x="68.2" y="270.3">w4dP001, w4dP002, w4dP003</text>
<text x="60.4" y="301.1">w4M001</text>
<text x="149.1" y="311.5" transform="rotate(-90 149.1 311.5)">5000</text>
<text x="234.8" y="333.7">В</text>
</g>
<g font-size="2.9">
<text x="155.5" y="79.7">+1.200</text>
<text x="117.8" y="92.6">0.000</text>
<text x="173.3" y="156.8">0.000</text>
<text x="90.7" y="238.2">0.000</text>
<text x="183.9" y="289.7">0.000</text>
<text x="95.4" y="318.1">+1.200</text>
</g>
<text font-size="2.7" x="207.5" y="49.5">6000</text>
<g font-size="2.1">
<text x="100.1" y="49.6">6000</text>
<text x="160.7" y="49.6">6000</text>
</g>
</svg>
